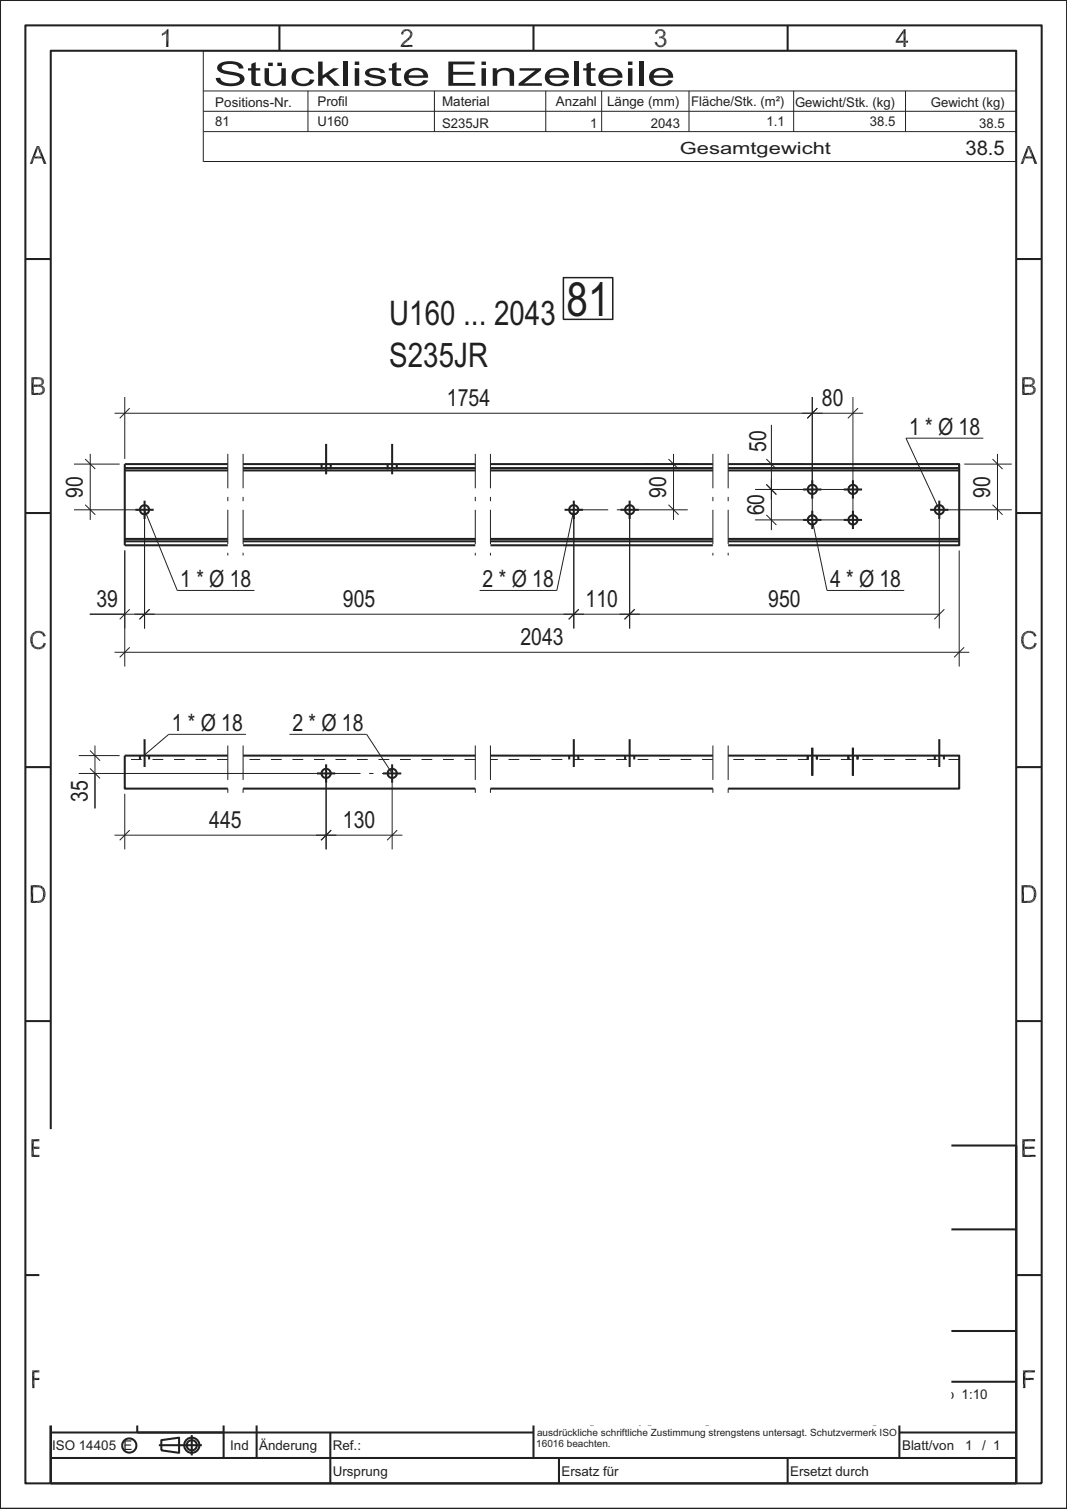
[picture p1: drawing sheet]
<svg xmlns="http://www.w3.org/2000/svg" width="210mm" height="297mm" viewBox="0 0 210 297" stroke-linecap="round" stroke-linejoin="round" font-family="sans-serif">
<g fill="none" stroke="#231f20" stroke-width=".4">
<path d="M5 5h200v287h-200zM210 0h-210v297h210M200 51h5M24.6 92.6h20.2M24.6 92.1h20.2M28.4 98.6v3.6M44.8 91.4h-20.2v15.9h20.2M47.8 92.6h45.7M47.8 92.1h45.7M47.8 91.4h45.7M63.3 91.4v1M64.2 87.4v6"/>
<path d="M65.1 91.4v1M76.3 91.4v1M77.2 87.4v6M78.1 91.4v1M96.5 92.6h43.8M96.5 92.1h43.8M96.5 91.4h43.8M112.9 98.6v3.6M123.9 98.6v3.6M143.3 91.4h45.5v15.9h-45.5M143.3 92.6h45.5M143.3 92.1h45.5"/>
<path d="M158.1 96.4h3.5M159.9 94.6v3.5M166.1 96.4h3.6M167.9 94.6v3.5M184.8 98.6v3.6M24.6 106.6h20.2M24.6 106.1h20.2M26.6 100.4h3.6M47.8 106.6h45.7M47.8 106.1h45.7M47.8 107.3h45.7M96.5 106.6h43.8"/>
<path d="M96.5 106.1h43.8M96.5 107.3h43.8M111.1 100.4h3.6M122.1 100.4h3.6M143.3 106.6h45.5M143.3 106.1h45.5M158.1 102.3h3.5M159.9 100.5v3.6M166.1 102.3h3.6M167.9 100.5v3.6M183 100.4h3.6M200 101h5"/>
<path d="M27.5 148.7v.8M28.4 145.5v5.5M29.3 148.7v.8M44.8 148.7h-20.2v6.5h20.2M47.8 155.2h45.7M47.8 148.7h45.7M62.4 152.3h3.6M64.2 150.5v3.6M75.4 152.3h3.6M77.2 150.5v3.6M96.5 155.2h43.8M96.5 148.7h43.8"/>
<path d="M112 148.7v.8M112.9 145.5v5.5M113.8 148.7v.8M123 148.7v.8M123.9 145.5v5.5M124.8 148.7v.8M143.3 148.7h45.5v6.5h-45.5M159 148.7v.8M159.9 147.2v5.5M160.8 148.7v.8M167 148.7v.8M167.9 147.2v5.5"/>
<path d="M168.8 148.7v.8M184 148.7v.8M184.8 145.5v5.5M185.8 148.7v.8M200 151h5M200 201h5M10 225.5h190v66.5h-190zM105 225.5v61.5M201.2 227.5h2.6M10 247h95M10 257h95M10 242h190"/>
<path d="M10 252h95M27 242v40M44 242v45M50.5 257v30M56 242v15M200 251h5M10 272h190M10 267h95M10 262h190M10 277h95M177 272v15M10 287h190"/>
<path d="M10 282h95M31.3 284.5h8.4M31.7 283.5l3.5-.5v3l-3.5-.5zM37.7 282.5v4M65 282v10M110 287v5M155 287v5M177 282h23"/>
<circle cx="159.9" cy="96.3" r=".9"/>
<circle cx="167.9" cy="96.3" r=".9"/>
<circle cx="28.4" cy="100.3" r=".9"/>
<circle cx="112.9" cy="100.3" r=".9"/>
<circle cx="123.9" cy="100.3" r=".9"/>
<circle cx="159.9" cy="102.3" r=".9"/>
<circle cx="167.9" cy="102.3" r=".9"/>
<circle cx="184.9" cy="100.3" r=".9"/>
<circle cx="64.2" cy="152.2" r=".9"/>
<circle cx="77.2" cy="152.2" r=".9"/>
<circle cx="25.4" cy="284.5" r="1.4"/>
<circle cx="37.7" cy="284.5" r="1"/>
<circle cx="37.8" cy="284.5" r="1.49"/>
</g>
<g fill="none" stroke="#231f20" stroke-width=".2" stroke-dasharray="6.8 1.7 .8 1.7" stroke-linecap="butt">
<path d="M44.8 89.3v20M47.8 89.3v20M93.5 89.3v20M96.5 89.3v20M140.3 89.3v20M143.3 89.3v20M159.9 96.4v5.9M159.9 96.4h8M112.9 100.4h11M159.9 102.3h8M167.9 102.3v-5.9M44.8 146.7v10.5"/>
<path d="M47.8 146.7v10.5M64.2 152.3h13M93.5 146.7v10.5M96.5 146.7v10.5M140.3 146.7v10.5M143.3 146.7v10.5"/>
</g>
<path d="M44.8 149.5h-20.2M93.5 149.5h-45.7M140.3 149.5h-43.8M188.8 149.5h-45.5" fill="none" stroke="#231f20" stroke-width=".2" stroke-dasharray="2.1 2.1" stroke-linecap="butt"/>
<path d="M40 17.9h160M60.6 17.9v8M85.5 17.9v8M107.4 17.9v8M118.4 17.9v8M135.6 17.9v8M156.2 17.9v8M178.2 17.9v8M40 21.9h160M40 25.9h160M40.1 31.8h159.9v-21.8h-160v21.9" fill="none" stroke="#231f20" stroke-width=".2"/>
<g fill="#231f20">
<path d="M201.7 226.1v1.2l-.5 .4z"/>
<path d="M201.7 225.7l-.5 2z"/>
<path d="M201.7 225.7h1.9v.4z"/>
<path d="M201.7 225.7l1.9 .4h-1.9z"/>
<path d="M201.2 224.2l.5 1.5-.5 2z"/>
<path d="M201.2 224.2l.5 .5v1z"/>
</g>
<path d="M201.2 224.5h2.5" fill="none" stroke="#231f20" stroke-width=".42"/>
<g fill="#231f20">
<path d="M201 177.7l.5-.4 .8 .4z"/>
<path d="M201.5 177.3h.7l.1 .4z"/>
<path d="M202.4 177.3h.3l.2 .4z"/>
<path d="M202.4 177.3l.5 .4z"/>
<path d="M202.4 177.3l.4 .4h-.3z"/>
<path d="M202.2 177.3l.3 .4h-.2z"/>
<path d="M202.2 177.3h.2l.1 .4z"/>
<path d="M202.9 177.2l.2-.1 .2 .4z"/>
<path d="M202.9 177.2l.4 .3-.1 .1z"/>
<path d="M202.9 177.2l.3 .4-.2 .1z"/>
<path d="M202.9 177.2l.1 .5h-.1z"/>
<path d="M202.8 177.3l.1-.1v.5z"/>
<path d="M202.7 177.3h.1l.1 .4z"/>
<path d="M203.1 177.1l.1-.1 .4 .2z"/>
<path d="M203.1 177.1l.5 .1-.1 .1z"/>
<path d="M203.1 177.1l.4 .2-.1 .1z"/>
<path d="M203.1 177.1l.3 .3-.1 .1z"/>
<path d="M203.1 177.1l.3 .3z"/>
<path d="M203.4 176.5l.4 .2-.4-.1z"/>
<path d="M203.4 176.6l.4 .1-.5 .1z"/>
<path d="M203.8 176.7l-.1 .4z"/>
<path d="M203.8 176.7l-.2 .5z"/>
<path d="M203.2 177l.6-.3-.2 .5z"/>
<path d="M203.3 176.8l.5-.1-.6 .3z"/>
<path d="M203.5 176h.4l-.4 .2z"/>
<path d="M203.5 176.2l.4-.2v.2z"/>
<path d="M203.9 176.2l-.1 .5z"/>
<path d="M203.4 176.5l.5-.3-.1 .5z"/>
<path d="M203.5 176.2h.4l-.5 .3z"/>
<path d="M203.4 175.3l.4-.2-.3 .6z"/>
<path d="M203.8 175.1l.1 .2-.4 .4z"/>
<path d="M203.5 175.7l.4-.4v.4z"/>
<path d="M203.5 175.7h.4v.3z"/>
<path d="M203.5 175.7l.4 .3h-.4z"/>
<path d="M203.4 174.5l-.1 .6-.1-.1z"/>
<path d="M203.4 174.5l.1 .2-.2 .4z"/>
<path d="M203.5 174.7l.2 .3-.4 .1z"/>
<path d="M203.4 175.3l.3-.3 .1 .1z"/>
<path d="M203.3 175.1l.4-.1-.3 .3z"/>
<path d="M202.9 174.3l-.1 .4z"/>
<path d="M202.9 174.3l.1 .5-.2-.1z"/>
<path d="M202.9 174.3l.4 .2z"/>
<path d="M202.9 174.3l.5 .2z"/>
<path d="M202.9 174.3l.5 .2-.2 .5z"/>
<path d="M202.9 174.3l.3 .7-.2-.2z"/>
<path d="M202.5 174.2l.3 .5h-.3z"/>
<path d="M202.5 174.2l.3 .1v.4z"/>
<path d="M202.8 174.3h.1l-.1 .4z"/>
<path d="M202.2 174.2l.3 .5h-.3z"/>
<path d="M202.2 174.2h.3v.5z"/>
<path d="M201.5 174.7v2.6l-.5 .4z"/>
<path d="M201 174.2l.5 .5-.5 3z"/>
<path d="M201 174.2h1.2v.5z"/>
<path d="M201 174.2l1.2 .5h-.7z"/>
<path d="M203.5 124.5l-.2 .3h-.1z"/>
<path d="M203.5 124.5l.4 .5z"/>
<path d="M203.5 124.5l.5 .7z"/>
<path d="M203.5 124.5l.5 .7-.5-.1z"/>
<path d="M203.5 124.5v.6l-.2-.3z"/>
<path d="M203.5 125.1l.5 .1-.5 .1z"/>
<path d="M202.6 124.2l.2 .4h-.2z"/>
<path d="M202.6 124.2l.7 .1z"/>
<path d="M202.6 124.2l.9 .3z"/>
<path d="M202.6 124.2l.9 .3-.4 .2z"/>
<path d="M202.6 124.2l.5 .5-.3-.1z"/>
<path d="M203.1 124.7l.4-.2-.3 .3z"/>
<path d="M201.7 124.4l.7 .2-.3 .1z"/>
<path d="M201.7 124.4l.3-.1 .4 .3z"/>
<path d="M202 124.3l.4-.1v.4z"/>
<path d="M202.4 124.2h.2l-.2 .4z"/>
<path d="M202.6 124.2v.4h-.2z"/>
<path d="M201.1 125l.7-.1-.2 .2z"/>
<path d="M201.3 124.8l.5 .1-.7 .1z"/>
<path d="M201.5 124.5l.3 .4-.5-.1z"/>
<path d="M201.5 124.5l.2-.1 .1 .5z"/>
<path d="M201.7 124.4l.2 .4-.1 .1z"/>
<path d="M201.7 124.4l.4 .3-.2 .1z"/>
<path d="M201 126l.4-.2v.2z"/>
<path d="M201 125.7l.4 .1-.4 .2z"/>
<path d="M201.1 125.2l.4 .3-.5 .2z"/>
<path d="M201 125.7l.5-.2-.1 .3z"/>
<path d="M201.1 125l.4 .3-.4-.1z"/>
<path d="M201.1 125.2l.4 .1v.2z"/>
<path d="M201.1 125l.5 .1-.1 .2z"/>
<path d="M201.1 126.9l.4-.3v.1z"/>
<path d="M201 126.2l.1 .7z"/>
<path d="M201 126.2h.4l-.3 .7z"/>
<path d="M201.4 126.2l.1 .4-.4 .3z"/>
<path d="M201 126h.4l-.4 .2z"/>
<path d="M201 126.2l.4-.2v.2z"/>
<path d="M201.8 127.2l.2 .1-.3 .3z"/>
<path d="M201.2 127.1l.5 .5z"/>
<path d="M201.1 126.9l.6 .7z"/>
<path d="M201.1 126.9h.5l.1 .7z"/>
<path d="M201.6 126.9l.2 .3-.1 .4z"/>
<path d="M201.1 126.9l.4-.2 .1 .2z"/>
<path d="M202.4 127.4h.1l.1 .4z"/>
<path d="M201.8 127.7l.8 .1z"/>
<path d="M201.7 127.6l.9 .2z"/>
<path d="M201.7 127.6l.4-.3 .5 .5z"/>
<path d="M202.1 127.3l.3 .1 .2 .4z"/>
<path d="M202 127.3h.1l-.4 .3z"/>
<path d="M203.1 127.3l.1-.1 .3 .3z"/>
<path d="M202.9 127.8l.6-.3z"/>
<path d="M202.6 127.8l.9-.3z"/>
<path d="M202.8 127.4l.7 .1-.9 .3z"/>
<path d="M202.8 127.4l.3-.1 .4 .2z"/>
<path d="M202.5 127.4h.3l-.2 .4z"/>
<path d="M203.6 126.5l.4 .1-.5 .1z"/>
<path d="M204 126.6l-.3 .8z"/>
<path d="M204 126.6l-.5 .9z"/>
<path d="M203.3 127.1l.7-.5-.5 .9z"/>
<path d="M203.5 126.7l.5-.1-.7 .5z"/>
<path d="M203.3 127.1l.2 .4-.3-.3z"/>
<path d="M201.2 77.7l.4-.4 .9 .4z"/>
<path d="M201.6 77.3h.9v.4z"/>
<path d="M202.8 77.3l.3 .4z"/>
<path d="M202.8 77.3l.3 .4h-.2z"/>
<path d="M202.8 77.3l.1 .4z"/>
<path d="M202.6 77.3l.3 .4h-.2z"/>
<path d="M202.6 77.3h.2l.1 .4z"/>
<path d="M202.5 77.3l.2 .4h-.2z"/>
<path d="M202.5 77.3h.1l.1 .4z"/>
<path d="M203.1 77.2l.4 .3z"/>
<path d="M203 77.3l.5 .2z"/>
<path d="M203.2 77.7l.3-.2z"/>
<path d="M203.1 77.7l.4-.2z"/>
<path d="M202.9 77.3l.6 .2-.4 .2z"/>
<path d="M202.9 77.3l.6 .2z"/>
<path d="M203.3 77l.4 .2z"/>
<path d="M203.7 77.2l-.2 .2z"/>
<path d="M203.7 77.2l-.2 .3z"/>
<path d="M203.1 77.2h.6l-.2 .3z"/>
<path d="M203.2 77.1l.5 .1h-.6z"/>
<path d="M203.3 76.7h.5z"/>
<path d="M203.8 76.7v.4z"/>
<path d="M203.8 76.7l-.1 .5z"/>
<path d="M203.3 77l.5-.3-.1 .5z"/>
<path d="M203.3 76.8l.5-.1-.5 .3z"/>
<path d="M203.3 76.5l.3-.3-.3 .4z"/>
<path d="M203.6 76.2l.1 .1-.4 .3z"/>
<path d="M203.3 76.6l.4-.3 .1 .3z"/>
<path d="M203.3 76.6h.5v.1z"/>
<path d="M203.3 76.6l.5 .1z"/>
<path d="M202.9 76.2l.3-.3z"/>
<path d="M203.2 75.9l-.1 .3z"/>
<path d="M203.2 75.9l.4 .2z"/>
<path d="M203.2 75.9l.4 .2-.4 .2z"/>
<path d="M203.2 75.9v.4l-.1-.1z"/>
<path d="M203.2 76.3l.4-.2z"/>
<path d="M203.6 76.1v.1l-.3 .3z"/>
<path d="M203.2 76.4l.4-.3z"/>
<path d="M201.6 76.1v1.2l-.4 .4z"/>
<path d="M201.6 75.7h.8v.4z"/>
<path d="M201.6 75.7l.8 .4h-.8z"/>
<path d="M201.2 74.3l.4 1.8-.4 1.6z"/>
<path d="M201.2 74.3l.4 1.4v.4z"/>
<path d="M202.4 75.7h.1l.1 .4z"/>
<path d="M202.4 75.7l.2 .4h-.2z"/>
<path d="M203.1 75.4l.4 .2h-.4z"/>
<path d="M203.1 75.6h.4v.1z"/>
<path d="M203.1 75.6l.4 .1-.2 .1z"/>
<path d="M202.9 75.6h.2l.2 .2z"/>
<path d="M202.8 75.7l.5 .1z"/>
<path d="M202.6 76.1l.6-.2-.3 .3z"/>
<path d="M202.5 75.7l.7 .2-.6 .2z"/>
<path d="M202.5 75.7l.7 .2z"/>
<path d="M203.2 75.1h.4z"/>
<path d="M203.2 75.2l.4-.1z"/>
<path d="M203.6 75.1v.4z"/>
<path d="M203.6 75.1l-.1 .5z"/>
<path d="M203.1 75.4l.5-.3-.1 .5z"/>
<path d="M203.2 75.3l.4-.2-.5 .3z"/>
<path d="M203.1 74.9l.4-.2z"/>
<path d="M203.5 74.7l.1 .3z"/>
<path d="M203.5 74.7l.1 .4z"/>
<path d="M203.5 74.7l.1 .4h-.4z"/>
<path d="M203.2 75l.3-.3-.3 .4z"/>
<path d="M203.1 74.4v.4l-.2-.1z"/>
<path d="M203.1 74.4h.1l-.1 .4z"/>
<path d="M203.2 74.4l.2 .2-.3 .2z"/>
<path d="M203.1 74.8l.3-.2 .1 .1z"/>
<path d="M203.1 74.8l.4-.1z"/>
<path d="M202.5 74.3l.3 .4h-.3z"/>
<path d="M202.5 74.3h.2l.1 .4z"/>
<path d="M202.7 74.3h.3l-.2 .4z"/>
<path d="M203 74.3l-.1 .4z"/>
<path d="M203 74.3l.1 .1-.2 .3z"/>
<path d="M201.2 74.3l.4 .4v1z"/>
<path d="M201.2 74.3h1.3l-.2 .4z"/>
<path d="M201.2 74.3l1.1 .4h-.7z"/>
<path d="M202.5 74.3v.4h-.2z"/>
<path d="M201.7 31.2l-.4 1.1h-.4z"/>
<path d="M201.9 30.8l-.2 .4-.8 1.1z"/>
<path d="M202.2 29.8l-.3 1-1 1.5z"/>
<path d="M202.2 28.7v1.1l-1.3 2.5z"/>
<path d="M202.2 28.7v1.1z"/>
<path d="M202.2 28.7l.2 .6-.1 .3z"/>
<path d="M202.2 28.7l.2 .6z"/>
<path d="M202.2 28.7h.5l-.3 .4z"/>
<path d="M202.7 28.7l-.2 .6z"/>
<path d="M202.7 28.7l-.1 .9-.1-.3z"/>
<path d="M202.7 28.7v1.1z"/>
</g>
<path d="M202.9 28.7v2.1" fill="none" stroke="#231f20" stroke-width=".36"/>
<g fill="#231f20">
<path d="M202.7 28.7l.5 2.5z"/>
<path d="M201.9 30.8l1.3 .4h-1.5z"/>
<path d="M201.9 30.8h1.2l.1 .4z"/>
<path d="M202.7 28.7l1.4 3.6-.9-1.1z"/>
<path d="M203.2 31.2l.9 1.1h-.5z"/>
<path d="M201.8 271.7v1.5h-.5z"/>
<path d="M201.8 271.2l-.5 2z"/>
<path d="M201.8 271.2h1.6v.5z"/>
<path d="M201.8 271.2l1.6 .5h-1.6z"/>
<path d="M201.3 269.7l.5 1.5-.5 2z"/>
<path d="M201.3 269.7l.5 .5v1z"/>
</g>
<path d="M5 51h5M5 101h5M5 151h5M5 201h5M6.2 227.5h2.6M5 251h5M201.3 269.9h2.4M10 292v-282h190v282" fill="none" stroke="#231f20" stroke-width=".4"/>
<path d="M6.6 226.1v1.2l-.4 .4z" fill="#231f20"/>
<path d="M6.4 225.7v2" fill="none" stroke="#231f20" stroke-width=".44"/>
<g fill="#231f20">
<path d="M6.6 225.7h2v.4z"/>
<path d="M6.6 225.7l2 .4h-2z"/>
</g>
<path d="M6.4 224.2v3.5" fill="none" stroke="#231f20" stroke-width=".44"/>
<path d="M6.2 224.2l.4 .5v1z" fill="#231f20"/>
<path d="M6.2 224.5h2.5" fill="none" stroke="#231f20" stroke-width=".42"/>
<g fill="#231f20">
<path d="M6.1 177.7l.4-.4 .8 .4z"/>
<path d="M6.5 177.3h.8v.4z"/>
<path d="M7.4 177.3h.3l.2 .4z"/>
<path d="M7.4 177.3l.5 .4z"/>
<path d="M7.4 177.3l.3 .4h-.2z"/>
<path d="M7.3 177.3l.2 .4h-.2z"/>
<path d="M7.3 177.3h.1l.1 .4z"/>
<path d="M7.9 177.2l.2-.1 .2 .4z"/>
<path d="M7.9 177.2l.4 .3-.1 .1z"/>
<path d="M7.9 177.2l.3 .4-.2 .1z"/>
<path d="M7.9 177.2l.1 .5h-.1z"/>
<path d="M7.8 177.3l.1 .4z"/>
<path d="M7.7 177.3h.1l.1 .4z"/>
<path d="M8.1 177.1l.1-.1 .4 .2z"/>
<path d="M8.1 177.1l.5 .1v.1z"/>
<path d="M8.1 177.1l.5 .2-.2 .1z"/>
<path d="M8.1 177.1l.3 .3-.1 .1z"/>
<path d="M8.1 177.1l.3 .3z"/>
<path d="M8.4 176.5l.4 .2-.4-.1z"/>
<path d="M8.4 176.6l.4 .1-.5 .1z"/>
<path d="M8.8 176.7l-.1 .4z"/>
<path d="M8.8 176.7l-.2 .5z"/>
<path d="M8.2 177l.6-.3-.2 .5z"/>
<path d="M8.3 176.8l.5-.1-.6 .3z"/>
<path d="M8.5 176h.5l-.5 .2z"/>
<path d="M8.5 176.2l.5-.2v.2z"/>
<path d="M9 176.2l-.2 .5z"/>
<path d="M8.4 176.5l.6-.3-.2 .5z"/>
<path d="M8.5 176.2h.5l-.6 .3z"/>
<path d="M8.4 175.3l.4-.2-.3 .6z"/>
<path d="M8.8 175.1l.1 .2-.4 .4z"/>
<path d="M8.5 175.7l.4-.4 .1 .4z"/>
<path d="M8.5 175.7h.5v.3z"/>
<path d="M8.5 175.7l.5 .3h-.5z"/>
<path d="M8.4 174.5l-.1 .6-.1-.1z"/>
<path d="M8.4 174.5l.1 .2-.2 .4z"/>
<path d="M8.5 174.7l.2 .3-.4 .1z"/>
<path d="M8.4 175.3l.3-.3 .1 .1z"/>
<path d="M8.3 175.1l.4-.1-.3 .3z"/>
<path d="M7.9 174.3v.4z"/>
<path d="M7.9 174.3l.1 .5-.1-.1z"/>
<path d="M7.9 174.3l.4 .2z"/>
<path d="M7.9 174.3l.5 .2z"/>
<path d="M7.9 174.3l.5 .2-.2 .5z"/>
<path d="M7.9 174.3l.3 .7-.2-.2z"/>
<path d="M7.5 174.2l.3 .5h-.3z"/>
<path d="M7.5 174.2l.3 .1v.4z"/>
<path d="M7.8 174.3h.1l-.1 .4z"/>
<path d="M7.3 174.2l.2 .5h-.2z"/>
<path d="M7.3 174.2h.2v.5z"/>
<path d="M6.5 174.7v2.6l-.4 .4z"/>
<path d="M6.1 174.2l.4 .5-.4 3z"/>
<path d="M6.1 174.2h1.2v.5z"/>
<path d="M6.1 174.2l1.2 .5h-.8z"/>
<path d="M8.2 124.8l.3-.3-.2 .3z"/>
<path d="M8.5 124.5l.4 .5z"/>
<path d="M8.5 124.5l.5 .7z"/>
<path d="M8.5 124.5l.5 .7-.5-.1z"/>
<path d="M8.5 124.5v.6l-.2-.3z"/>
<path d="M8.5 125.1l.5 .1-.5 .1z"/>
<path d="M7.6 124.2l.2 .4h-.2z"/>
<path d="M7.6 124.2l.7 .1z"/>
<path d="M7.6 124.2l.9 .3z"/>
<path d="M7.6 124.2l.9 .3-.4 .2z"/>
<path d="M7.6 124.2l.5 .5-.3-.1z"/>
<path d="M8.1 124.7l.4-.2-.3 .3z"/>
<path d="M6.8 124.4l.6 .2-.4 .1z"/>
<path d="M6.8 124.4l.1-.1 .5 .3z"/>
<path d="M6.9 124.3l.5-.1v.4z"/>
<path d="M7.4 124.2h.2l-.2 .4z"/>
<path d="M7.6 124.2v.4h-.2z"/>
<path d="M6.2 125l.6-.1-.2 .2z"/>
<path d="M6.3 124.8l.5 .1-.6 .1z"/>
<path d="M6.6 124.5l.2 .4-.5-.1z"/>
<path d="M6.6 124.5l.2-.1v.5z"/>
<path d="M6.8 124.4l.1 .4-.1 .1z"/>
<path d="M6.8 124.4l.2 .3-.1 .1z"/>
<path d="M5.9 126l.5-.2v.2z"/>
<path d="M5.9 125.7l.5 .1-.5 .2z"/>
<path d="M6.1 125.2l.4 .3-.6 .2z"/>
<path d="M5.9 125.7l.6-.2-.1 .3z"/>
<path d="M6.2 125l.3 .3-.4-.1z"/>
<path d="M6.1 125.2l.4 .1v.2z"/>
<path d="M6.2 125l.4 .1-.1 .2z"/>
<path d="M6.1 126.9l.4-.3 .1 .1z"/>
<path d="M5.9 126.2l.2 .7z"/>
<path d="M5.9 126.2h.5l-.3 .7z"/>
<path d="M6.4 126.2l.1 .4-.4 .3z"/>
<path d="M5.9 126h.5l-.5 .2z"/>
<path d="M5.9 126.2l.5-.2v.2z"/>
<path d="M6.8 127.2l.2 .1-.3 .3z"/>
<path d="M6.2 127.1l.5 .5z"/>
<path d="M6.1 126.9l.6 .7z"/>
<path d="M6.1 126.9h.5l.1 .7z"/>
<path d="M6.6 126.9l.2 .3-.1 .4z"/>
<path d="M6.1 126.9l.5-.2v.2z"/>
<path d="M7.4 127.4h.2v.4z"/>
<path d="M6.9 127.7l.7 .1z"/>
<path d="M6.7 127.6l.9 .2z"/>
<path d="M6.7 127.6l.4-.3 .5 .5z"/>
<path d="M7.1 127.3l.3 .1 .2 .4z"/>
<path d="M7 127.3h.1l-.4 .3z"/>
<path d="M8.1 127.3l.1-.1 .3 .3z"/>
<path d="M7.9 127.8l.6-.3z"/>
<path d="M7.6 127.8l.9-.3z"/>
<path d="M7.7 127.4l.8 .1-.9 .3z"/>
<path d="M7.7 127.4l.4-.1 .4 .2z"/>
<path d="M7.6 127.4h.1l-.1 .4z"/>
<path d="M8.6 126.5l.4 .1-.5 .1z"/>
<path d="M9 126.6l-.3 .8z"/>
<path d="M9 126.6l-.5 .9z"/>
<path d="M8.4 127.1l.6-.5-.5 .9z"/>
<path d="M8.5 126.7l.5-.1-.6 .5z"/>
<path d="M8.2 127.2l.2-.1 .1 .4z"/>
<path d="M6.2 77.7l.4-.4 .9 .4z"/>
<path d="M6.6 77.3h.9v.4z"/>
<path d="M7.8 77.3l.3 .4z"/>
<path d="M7.8 77.3l.3 .4h-.1z"/>
<path d="M7.8 77.3l.2 .4z"/>
<path d="M7.6 77.3l.4 .4h-.3z"/>
<path d="M7.6 77.3h.2l.2 .4z"/>
<path d="M7.5 77.3l.2 .4h-.2z"/>
<path d="M7.5 77.3l.2 .4z"/>
<path d="M8.1 77.2l.4 .3z"/>
<path d="M8 77.3l.5 .2z"/>
<path d="M8.2 77.7l.3-.2z"/>
<path d="M8.1 77.7l.4-.2z"/>
<path d="M7.9 77.3l.6 .2-.4 .2z"/>
<path d="M7.9 77.3l.6 .2z"/>
<path d="M8.3 77l.4 .2z"/>
<path d="M8.7 77.2l-.2 .2z"/>
<path d="M8.7 77.2l-.2 .3z"/>
<path d="M8.1 77.2h.6l-.2 .3z"/>
<path d="M8.2 77.1l.5 .1h-.6z"/>
<path d="M8.3 76.7h.5z"/>
<path d="M8.8 76.7v.4z"/>
<path d="M8.8 76.7l-.1 .5z"/>
<path d="M8.3 77l.5-.3-.1 .5z"/>
<path d="M8.3 76.8l.5-.1-.5 .3z"/>
<path d="M8.3 76.5l.4-.3-.4 .4z"/>
<path d="M8.7 76.2v.1l-.4 .3z"/>
<path d="M8.3 76.6l.4-.3 .1 .3z"/>
<path d="M8.3 76.6h.5v.1z"/>
<path d="M8.3 76.6l.5 .1z"/>
<path d="M7.9 76.2l.3-.3z"/>
<path d="M8.2 75.9l-.2 .3z"/>
<path d="M8.2 75.9l.4 .2z"/>
<path d="M8.2 75.9l.4 .2-.4 .2z"/>
<path d="M8.2 75.9v.4l-.2-.1z"/>
<path d="M8.2 76.3l.4-.2z"/>
<path d="M8.6 76.1l.1 .1-.4 .3z"/>
<path d="M8.2 76.4l.4-.3z"/>
<path d="M6.6 76.1v1.2l-.4 .4z"/>
<path d="M6.6 75.7h.8l.1 .4z"/>
<path d="M6.6 75.7l.9 .4h-.9z"/>
<path d="M6.2 74.3l.4 1.8-.4 1.6z"/>
<path d="M6.2 74.3l.4 1.4v.4z"/>
<path d="M7.4 75.7h.2v.4z"/>
<path d="M7.4 75.7l.2 .4h-.1z"/>
<path d="M8.1 75.4l.4 .2h-.4z"/>
<path d="M8.1 75.6h.4v.1z"/>
<path d="M8.1 75.6l.4 .1-.2 .1z"/>
<path d="M7.9 75.6h.2l.2 .2z"/>
<path d="M7.8 75.7l.5 .1z"/>
<path d="M7.6 76.1l.6-.2-.3 .3z"/>
<path d="M7.6 75.7l.6 .2-.6 .2z"/>
<path d="M7.6 75.7l.6 .2z"/>
<path d="M8.2 75.1h.5z"/>
<path d="M8.2 75.2l.5-.1z"/>
<path d="M8.7 75.1l-.1 .4z"/>
<path d="M8.7 75.1l-.2 .5z"/>
<path d="M8.1 75.4l.6-.3-.2 .5z"/>
<path d="M8.2 75.3l.5-.2-.6 .3z"/>
<path d="M8.1 74.9l.4-.2z"/>
<path d="M8.5 74.7l.2 .3z"/>
<path d="M8.5 74.7l.2 .4z"/>
<path d="M8.5 74.7l.2 .4h-.5z"/>
<path d="M8.1 75l.4-.3-.3 .4z"/>
<path d="M8.1 74.4v.4l-.1-.1z"/>
<path d="M8.1 74.4h.2l-.2 .4z"/>
<path d="M8.3 74.4l.1 .2-.3 .2z"/>
<path d="M8.1 74.8l.3-.2 .1 .1z"/>
<path d="M8.1 74.8l.4-.1z"/>
<path d="M7.5 74.3l.3 .4h-.3z"/>
<path d="M7.5 74.3h.2l.1 .4z"/>
<path d="M7.7 74.3h.3l-.2 .4z"/>
<path d="M8 74.3l-.1 .4z"/>
<path d="M8 74.3l.1 .1-.1 .3z"/>
<path d="M8 74.3v.4z"/>
<path d="M6.2 74.3l.4 .4v1z"/>
<path d="M6.2 74.3h1.3l-.2 .4z"/>
<path d="M6.2 74.3l1.1 .4h-.7z"/>
<path d="M7.5 74.3v.4h-.2z"/>
<path d="M6.7 31.2l-.4 1.1h-.4z"/>
<path d="M6.9 30.8l-1 1.5z"/>
<path d="M7.3 29.8l-.4 1-1 1.5z"/>
<path d="M7.2 28.7l.1 1.1-1.4 2.5z"/>
<path d="M7.2 28.7l.1 1.1z"/>
<path d="M7.2 28.7l.2 .6-.1 .3z"/>
<path d="M7.2 28.7l.2 .6z"/>
<path d="M7.2 28.7h.5l-.2 .4z"/>
<path d="M7.7 28.7l-.2 .6z"/>
<path d="M7.7 28.7l-.1 .9-.1-.3z"/>
<path d="M7.7 28.7v1.1z"/>
</g>
<path d="M7.9 28.7v2.1" fill="none" stroke="#231f20" stroke-width=".38"/>
<g fill="#231f20">
<path d="M7.7 28.7l.5 2.5z"/>
<path d="M6.9 30.8l1.3 .4h-1.5z"/>
<path d="M6.9 30.8h1.2l.1 .4z"/>
<path d="M7.7 28.7l1.4 3.6-.9-1.1z"/>
<path d="M8.2 31.2l.9 1.1h-.5z"/>
<path d="M6.8 271.7v1.5h-.5z"/>
</g>
<path d="M6.6 271.2v2" fill="none" stroke="#231f20" stroke-width=".44"/>
<g fill="#231f20">
<path d="M6.8 271.2h1.6v.5z"/>
<path d="M6.8 271.2l1.6 .5h-1.6z"/>
</g>
<path d="M6.6 269.7v3.5" fill="none" stroke="#231f20" stroke-width=".44"/>
<path d="M6.3 269.7l.5 .5v1z" fill="#231f20"/>
<path d="M55 5v5M105 5v5M155 5v5M6.3 269.9h2.4" fill="none" stroke="#231f20" stroke-width=".4"/>
<g fill="#231f20">
<path d="M31.9 7l.3-.1z"/>
<path d="M31.9 6.6l.3 .3-.3 .1z"/>
<path d="M31.9 6.6l.1-.1 .2 .4z"/>
<path d="M32 6.5l.3 .3-.1 .1z"/>
<path d="M32 6.5l.3-.2 .1 .4z"/>
<path d="M32 6.5l.4 .2-.1 .1z"/>
<path d="M32.5 6.2l.1-.1 .1 .4z"/>
<path d="M32.4 6.7l.3-.2z"/>
<path d="M32.3 6.3l.4 .2-.3 .2z"/>
<path d="M32.3 6.3l.2-.1 .2 .3z"/>
<path d="M32.9 5.7h.2l-.3 .2z"/>
<path d="M32.8 5.9l-.1 .6-.1-.4z"/>
</g>
<path d="M33 5.7v3.5" fill="none" stroke="#231f20" stroke-width=".34"/>
<path d="M32.9 5.9v3.3" fill="none" stroke="#231f20" stroke-width=".44"/>
<path d="M32.8 5.9v3.3" fill="none" stroke="#231f20" stroke-width=".2"/>
<g fill="#231f20">
<path d="M78.9 6.8l.5-.2v.2z"/>
<path d="M79.1 6.1l-.2 .7z"/>
<path d="M79.1 6.1l.4 .3-.6 .4z"/>
<path d="M78.9 6.8l.6-.4-.1 .2z"/>
<path d="M79.1 6.1l.4 .2v.1z"/>
<path d="M79.1 6.1l.6 .1z"/>
<path d="M79.3 6l.5-.3z"/>
<path d="M79.3 6l.8-.3z"/>
<path d="M79.3 6l.8-.3-.2 .4z"/>
<path d="M79.3 6l.6 .1-.2 .1z"/>
<path d="M79.1 6.1l.2-.1 .4 .2z"/>
<path d="M80.1 5.7v.4h-.2z"/>
<path d="M80.1 5.7l.1 .4h-.1z"/>
<path d="M80.1 5.7l.6 .2z"/>
<path d="M80.1 5.7l.6 .2-.3 .3z"/>
<path d="M80.1 5.7l.3 .5-.2-.1z"/>
<path d="M80.7 5.9l-.2 .4-.1-.1z"/>
<path d="M80.7 5.9l-.1 .5-.1-.1z"/>
<path d="M80.9 6l.3 .5z"/>
<path d="M80.9 6l.3 .5-.5 .1z"/>
<path d="M80.9 6l-.2 .6-.1-.2z"/>
<path d="M80.7 5.9l.2 .1-.3 .4z"/>
<path d="M80.7 6.6l.5-.1-.5 .2z"/>
<path d="M80.7 6.7l.5-.2-.5 .3z"/>
<path d="M81.1 7.1l-.2 .4z"/>
<path d="M81.1 7.1l-.3 .5z"/>
<path d="M80.6 7.1h.5l-.3 .5z"/>
<path d="M80.7 6.8l.5-.1-.6 .4z"/>
<path d="M80.6 7.1l.6-.4z"/>
<path d="M80.6 7.1l.6-.3-.1 .2z"/>
<path d="M80.6 7.1l.5-.1v.1z"/>
<path d="M80.7 6.8l.5-.3v.2z"/>
<path d="M80.6 7.1l.2 .5-.3-.4z"/>
<path d="M80.4 7.4l.4 .2-.1 .1z"/>
<path d="M80.5 7.2l.3 .4-.4-.2z"/>
<path d="M80 7.7h.7l-.4 .3z"/>
<path d="M80 7.7l.4-.3 .3 .3z"/>
<path d="M79.7 8l.4 .2-.2 .1z"/>
<path d="M79.7 8l.3-.3 .3 .3z"/>
<path d="M79.7 8h.6l-.2 .2z"/>
<path d="M79.5 8.1l.2-.1 .2 .3z"/>
<path d="M79.2 8.5l.4 .2-.1 .1z"/>
<path d="M79.3 8.4l.3 .3-.4-.2z"/>
<path d="M79.3 8.4l.3 .2z"/>
<path d="M79.3 8.4l.4 .2z"/>
<path d="M79.3 8.4l.2-.3 .4 .2z"/>
<path d="M79.3 8.4l.6-.1-.2 .3z"/>
<path d="M79.4 8.8h1.8v.4z"/>
</g>
<path d="M78.8 9h2.4" fill="none" stroke="#231f20" stroke-width=".4"/>
<g fill="#231f20">
<path d="M78.9 8.8l-.1 .4z"/>
<path d="M78.9 8.8h.5l-.6 .4z"/>
<path d="M79.2 8.5l-.3 .3z"/>
<path d="M79.2 8.5l.3 .3h-.6z"/>
<path d="M78.9 8.8h.6z"/>
<path d="M78.9 9l-.1 .2z"/>
<path d="M129.8 7.2l-.1 .4z"/>
<path d="M129.8 7.2h.1v.3z"/>
<path d="M129.8 7.2l.1 .3h-.1z"/>
<path d="M129.8 7.2l.1 .3z"/>
<path d="M129.8 7.2v.3z"/>
<path d="M129.9 7.2l.1 .3z"/>
<path d="M129.9 7.2l.3 .3h-.2z"/>
<path d="M128.9 6.6l.4-.1v.2z"/>
<path d="M129.1 6.1l-.2 .5z"/>
<path d="M129.1 6.1l.4 .2-.6 .3z"/>
<path d="M128.9 6.6l.6-.3-.2 .2z"/>
<path d="M129.1 6.1l.4 .1v.1z"/>
<path d="M129.1 6.1h.5z"/>
<path d="M129.2 5.9l.5-.2z"/>
<path d="M129.2 5.9l.5-.2 .1 .4z"/>
<path d="M129.2 5.9l.6 .2h-.2z"/>
<path d="M129.2 5.9l.4 .2h-.5z"/>
<path d="M129.7 5.7l.3 .4h-.2z"/>
<path d="M129.7 5.7l.4 .4z"/>
<path d="M129.9 5.7l.4 .1z"/>
<path d="M129.9 5.7l.6 .1z"/>
<path d="M129.9 5.7l.6 .1-.2 .3z"/>
<path d="M129.9 5.7l.4 .4h-.2z"/>
<path d="M129.7 5.7h.2l.2 .4z"/>
<path d="M130.5 5.8l-.1 .4-.1-.1z"/>
<path d="M130.5 5.8v.5z"/>
<path d="M130.8 6.2l.2 .3z"/>
<path d="M130.8 6.2l.2 .3h-.5z"/>
<path d="M130.5 6.3l.3-.1-.3 .3z"/>
<path d="M130.5 5.8l.1 .1-.1 .4z"/>
<path d="M130.6 5.9l.2 .2-.3 .2z"/>
<path d="M130.5 6.3l.3-.2v.1z"/>
<path d="M130.5 6.5h.5l-.5 .1z"/>
<path d="M130.5 6.6l.5-.1-.5 .3z"/>
<path d="M130.4 7h.5l-.1 .1z"/>
<path d="M130.5 6.8l.4 .2h-.5z"/>
<path d="M130.5 6.8l.5-.2v.1z"/>
<path d="M130.5 6.8l.5-.1-.1 .2z"/>
<path d="M130.5 6.8l.4 .1v.1z"/>
<path d="M130.5 6.8l.5-.3v.1z"/>
<path d="M130.3 7l.5 .1z"/>
<path d="M130.2 7.1h.6z"/>
<path d="M130.5 7.3l.1 .1-.2 .2z"/>
<path d="M130.2 7.5l.3-.2-.1 .3z"/>
<path d="M129.9 7.2l.6 .1-.3 .2z"/>
<path d="M129.9 7.2l.3-.1 .3 .2z"/>
<path d="M130.2 7.1h.6l-.2 .2z"/>
<path d="M130.2 7.1l.4 .2z"/>
<path d="M130.6 7.4l-.1 .3-.1-.1z"/>
<path d="M130.6 7.4v.4l-.1-.1z"/>
<path d="M131 7.6l.1 .4z"/>
<path d="M131 7.6l.1 .4h-.4z"/>
<path d="M130.6 7.8l.4-.2-.3 .4z"/>
<path d="M130.6 7.4l.3 .1-.3 .3z"/>
<path d="M130.9 7.5l.1 .1-.4 .2z"/>
<path d="M130.7 8h.4l-.4 .2z"/>
<path d="M130.7 8.2l.4-.2-.4 .4z"/>
<path d="M131.1 8.2l-.1 .6z"/>
<path d="M131.1 8.2l-.3 .8z"/>
<path d="M130.6 8.6l.5-.4-.3 .8z"/>
<path d="M130.7 8.4l.4-.2-.5 .4z"/>
<path d="M130.7 8.4l.4-.4v.2z"/>
<path d="M130.6 8.6l.2 .4-.3-.3z"/>
<path d="M130.5 8.7l.3 .3-.4-.2z"/>
<path d="M130.2 9.3l.6-.3z"/>
<path d="M130.1 8.9l.7 .1-.6 .3z"/>
<path d="M130.1 8.9l.3-.1 .4 .2z"/>
<path d="M130 8.9h.1l.1 .4z"/>
<path d="M129.8 8.9l.4 .4z"/>
<path d="M129.3 9.1l.7 .2z"/>
<path d="M129.6 8.8l.4 .5-.7-.2z"/>
<path d="M129.6 8.8l.2 .1 .2 .4z"/>
<path d="M129.8 8.9l.4 .4h-.2z"/>
<path d="M129.5 8.8h.1l-.3 .3z"/>
<path d="M129.4 8.7l.1 .1-.2 .3z"/>
<path d="M128.9 8.5l.3 .5z"/>
<path d="M128.8 8.3l.4 .7z"/>
<path d="M128.8 8.3l.5 .1-.1 .6z"/>
<path d="M129.3 8.4l.1 .3-.2 .3z"/>
<path d="M129.4 8.7l-.1 .4-.1-.1z"/>
<path d="M128.8 8.3l.5-.1v.2z"/>
<path d="M178.2 8h.5v.4z"/>
<path d="M178.2 8l.5 .4h-.5z"/>
<path d="M176.7 8h1.1v.4z"/>
<path d="M176.3 8.4l.4-.4 1.1 .4z"/>
<path d="M176.3 8h.4l-.4 .4z"/>
<path d="M177.9 5.8l-.1 .6-1.5 1.6z"/>
<path d="M177.8 6.4l-1.1 1.6h-.4z"/>
<path d="M177.8 8h.4v.4z"/>
</g>
<path d="M177.8 5.8v2.2" fill="none" stroke="#231f20" stroke-width=".2"/>
<path d="M178 5.8v2.2" fill="none" stroke="#231f20" stroke-width=".42"/>
<g fill="#231f20">
<path d="M177.8 8l.4 .4h-.4z"/>
<path d="M178.2 8.4v.8h-.4z"/>
<path d="M177.8 8.4h.4l-.4 .8z"/>
</g>
<path d="M10 225.5v66.5M200 225.5v66.5" fill="none" stroke="#231f20" stroke-width=".4"/>
<path d="M189.8 91.4h9.3M195.3 99.4l2 1.9M195.3 90.4l2 1.9M196.3 91.4v9M185.9 100.4h13.2" fill="none" stroke="#231f20" stroke-width=".2"/>
<path d="M126.6 91.4h8.7M131.6 99.4l1.9 1.9M131.6 90.4l1.9 1.9M132.5 91.4v9M196.3 89.3v2.1M124.9 100.4h10.4M196.3 100.4v1.9" fill="none" stroke="#231f20" stroke-width=".2"/>
<path d="M132.5 89.3v2.1M148.6 96.4h10.3M150.8 95.4l2 1.9M151.8 96.4v5.9M132.5 100.4v1.9M148.6 102.3h10.3M150.8 101.3l2 2" fill="none" stroke="#231f20" stroke-width=".2"/>
<path d="M149 96.4h9.9M149 91.4h9M150.8 95.4l2 1.9M150.8 90.4l2 1.9M151.8 91.4v5M151.8 102.3v2.1" fill="none" stroke="#231f20" stroke-width=".2"/>
<path d="M14.6 91.4h8.9M16.8 99.4l2 1.9M16.8 90.4l2 1.9M17.8 91.4v9M151.8 83.6v7.8M151.8 96.4v1.9M14.6 100.4h12.9" fill="none" stroke="#231f20" stroke-width=".2"/>
<path d="M17.8 89.3v2.1M17.8 100.4v1.9M24.6 108.4v22.8M188.8 108.4v22.8M24.6 128.4h164.2M25.5 127.4l-1.9 2M189.7 127.4l-1.9 2" fill="none" stroke="#231f20" stroke-width=".2"/>
<path d="M24.6 108.4v15.3M25.5 119.9l-1.9 2M28.4 101.3v22.4M29.4 119.9l-1.9 2M22.5 128.4h2.1M24.6 120.9h3.8M188.8 128.4h2" fill="none" stroke="#231f20" stroke-width=".2"/>
<path d="M28.4 101.3v22.4M29.4 119.9l-1.9 2M112.9 101.3v22.4M113.9 119.9l-2 2M17.7 120.9h6.9M28.4 120.9h84.5" fill="none" stroke="#231f20" stroke-width=".2"/>
<path d="M112.9 101.3v22.4M113.9 119.9l-2 2M123.9 101.3v22.4M124.9 119.9l-2 2M26.4 120.9h2M112.9 120.9h11" fill="none" stroke="#231f20" stroke-width=".2"/>
<path d="M123.9 101.3v22.4M124.9 119.9l-2 2M184.8 101.3v22.4M185.8 119.9l-1.9 2M110.9 120.9h2M123.9 120.9h60.9" fill="none" stroke="#231f20" stroke-width=".2"/>
<path d="M24.6 78.1v12.2M159.9 78.1v17.2M24.6 81.3h135.3M25.5 80.3l-1.9 2M160.8 80.3l-1.9 2M121.9 120.9h2" fill="none" stroke="#231f20" stroke-width=".2"/>
<path d="M159.9 78.1v17.2M167.9 78.1v17.2M22.5 81.3h2.1M159.9 81.3h8M160.8 80.3l-1.9 2M168.8 80.3l-1.9 2" fill="none" stroke="#231f20" stroke-width=".2"/>
<path d="M157.9 81.3h2M167.9 81.3h2M193.5 86.3h-15.2l6.5 14.1M28.4 100.4l6.5 15.8h15.2M112.9 100.4l-3.3 15.8h-15.2M159.9 102.3l2.9 13.9h15.1M15.5 148.7h8M15.5 152.3h47.7M17.7 151.3l2 1.9M17.7 147.7l2 2M18.7 148.7v3.6" fill="none" stroke="#231f20" stroke-width=".2"/>
<path d="M110.9 54.7h9.7v8.2h-9.7z" fill="none" stroke="#231f20" stroke-width=".3"/>
<path d="M18.7 146.7v2M18.7 152.3v6.8M24.6 156.3v10.9M64.2 153.2v14M24.6 164.4h39.6M25.5 163.4l-1.9 2M65.2 163.4l-2 2" fill="none" stroke="#231f20" stroke-width=".2"/>
<path d="M64.2 153.2v14M77.2 153.2v14M22.5 164.4h2.1M64.2 164.4h13M65.2 163.4l-2 2M78.2 163.4l-2 2" fill="none" stroke="#231f20" stroke-width=".2"/>
<path d="M48.4 144.5h-15.2l-4.8 4.1M57 144.5h15.2l5 7.8M62.2 164.4h2M77.2 164.4h2" fill="none" stroke="#231f20" stroke-width=".2"/>
<path d="M8.1 222.6h178.8v57.6h-178.8z" fill="#fff"/>
<path d="M8.1 222.6h178.8v57.6h-178.8z" fill="none" stroke="#fff" stroke-width=".71" stroke-linecap="butt"/>
<text font-size="9.3" fill="#231f20" x="111.5" y="62.3">81</text>
<g font-size="6.7" fill="#231f20">
<text x="42" y="16.9">Stückliste Einzelteile</text>
<text x="76.6" y="64">U160 ... 2043</text>
<text x="76.6" y="72.2">S235JR</text>
</g>
<g font-size="4.7" fill="#231f20">
<text x="87.9" y="79.9">1754</text>
<text x="161.7" y="79.9">80</text>
<text x="150.7" y="88.9" transform="rotate(-90 150.7 88.9)">50</text>
<text x="178.9" y="85.7">1 * Ø 18</text>
<text x="16.3" y="98" transform="rotate(-90 16.3 98)">90</text>
<text x="131.1" y="98" transform="rotate(-90 131.1 98)">90</text>
<text x="150.4" y="101.5" transform="rotate(-90 150.4 101.5)">60</text>
<text x="194.9" y="98" transform="rotate(-90 194.9 98)">90</text>
<text x="19" y="119.5">39</text>
<text x="35.5" y="115.6">1 * Ø 18</text>
<text x="67.5" y="119.5">905</text>
<text x="95" y="115.6">2 * Ø 18</text>
<text x="115.2" y="119.5">110</text>
<text x="151.2" y="119.5">950</text>
<text x="163.3" y="115.6">4 * Ø 18</text>
<text x="102.4" y="127">2043</text>
<text x="33.8" y="144">1 * Ø 18</text>
<text x="57.6" y="144">2 * Ø 18</text>
<text x="17.3" y="157.8" transform="rotate(-90 17.3 157.8)">35</text>
<text x="41.2" y="162.9">445</text>
<text x="67.5" y="162.9">130</text>
</g>
<text font-size="4" fill="#231f20" x="190" y="30.6">38.5</text>
<text font-size="3.3" fill="#231f20" x="133.8" y="30.3">Gesamtgewicht</text>
<g font-size="2.6" fill="#231f20">
<text x="42.4" y="21">Positions-Nr.</text>
<text x="62.5" y="20.9">Profil</text>
<text x="87" y="20.9">Material</text>
<text x="109.4" y="20.8">Anzahl</text>
<text x="119.5" y="20.8">Länge (mm)</text>
<text x="136" y="20.9">Fläche/Stk. (m²)</text>
<text x="156.5" y="21">Gewicht/Stk. (kg)</text>
<text x="183.2" y="21">Gewicht (kg)</text>
<text x="42.4" y="24.9">81</text>
<text x="62.5" y="24.9">U160</text>
<text x="87" y="25.2">S235JR</text>
<text x="116.1" y="25.2">1</text>
<text x="128.1" y="25.2">2043</text>
<text x="150.9" y="24.9">1.1</text>
<text x="171.2" y="24.8">38.5</text>
<text x="192.7" y="25.1">38.5</text>
<text x="177.6" y="275.4">Maßstab 1:10</text>
<text x="10.2" y="285.5">ISO 14405 E</text>
<text x="45.3" y="285.5">Ind</text>
<text x="51" y="285.5">Änderung</text>
<text x="65.5" y="285.5">Ref.:</text>
<text x="177.5" y="285.5">Blatt/von</text>
<text x="189.9" y="285.5">1</text>
<text x="193.3" y="285.5">/ 1</text>
<text x="65.5" y="290.4">Ursprung</text>
<text x="110.5" y="290.4">Ersatz für</text>
<text x="155.5" y="290.4">Ersetzt durch</text>
</g>
<g font-size="2" fill="#231f20">
<text x="105.7" y="280.3">Veränderung etc. oder jegliche Weitergabe an Dritte ist ohne unsere vorherige</text>
<text x="105.5" y="284.9">16016 beachten.</text>
<text x="105.7" y="282.6">ausdrückliche schriftliche Zustimmung strengstens untersagt. Schutzvermerk ISO</text>
</g>
</svg>
